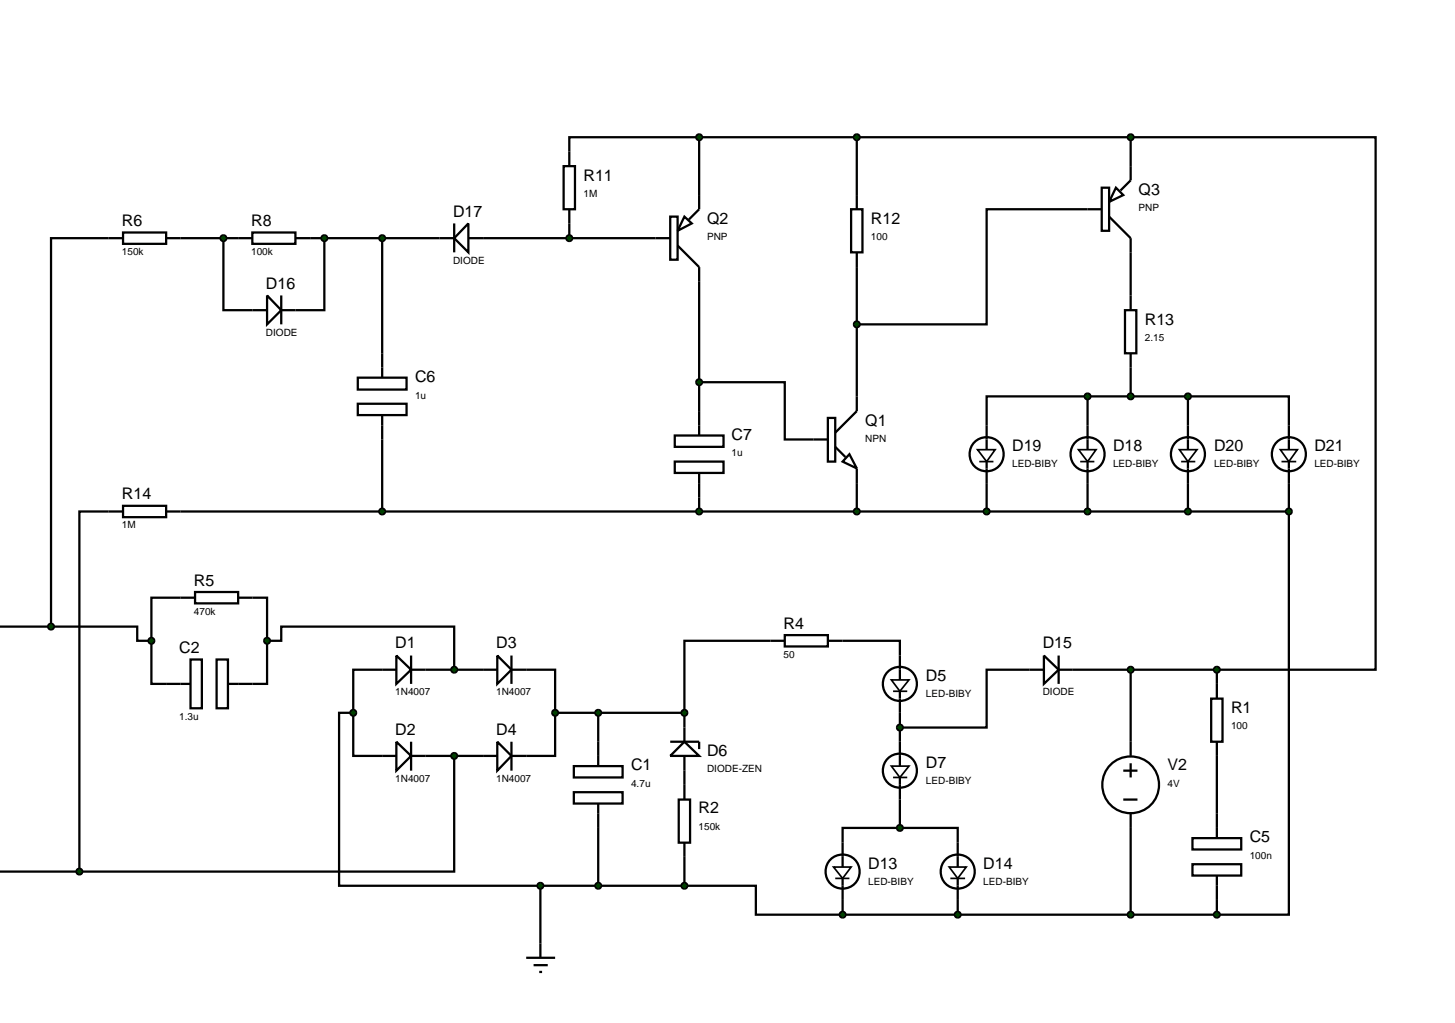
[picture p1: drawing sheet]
<svg xmlns="http://www.w3.org/2000/svg" width="257mm" height="180mm" viewBox="0 0 257 180" stroke-linecap="round" stroke-linejoin="round" font-family="sans-serif">
<g fill="none" stroke="#000" stroke-width=".4">
<path d="M100.4 39.4v2.6M123.3 24.2h-22.9v2.5M123.3 24.2v10.2M123.3 24.2h76.1M151.1 24.2v10.2M191.8 36.9h-17.8v20.3h-22.9M199.4 24.2h43.2v93.9h-28M199.4 24.2v5.1M19.1 42h-10.1v68.5M31.8 42h10.2M39.4 42v12.7h5.1M54.7 42h22.8"/>
<path d="M57.2 42v12.7h-5.1M67.4 42v20.3M85.2 42h30.4M123.3 49.6v22.9M151.1 47.1v22.8M199.4 44.5v7.6M67.4 77.5v12.7M123.3 67.4h15.1v10.1h5.1M191.8 69.9h-17.8v5.1M191.8 69.9v5.1M191.8 69.9h17.7M199.4 64.8v5.1"/>
<path d="M209.5 69.9h17.8v5.1M209.5 69.9v5.1M19.1 90.2h-5.1v63.5M31.8 90.2h195.5M123.3 87.7v2.5M151.1 85.2v5M174 85.2v5M191.8 85.2v5M209.5 85.2v5M227.3 90.2v71.1h-12.7M227.3 85.2v5M-.1 110.5h9.1"/>
<path d="M9 110.5h15.2v2.5h2.5M26.7 113v7.6h2.6M31.8 105.4h-5.1v7.6M44.5 105.4h2.6v7.6M47.1 113v7.6h-2.6M47.1 113h2.5v-2.5h30.5v7.6M67.4 118.1h-5.1v7.6M75 118.1h12.7M87.7 115.6l2.5 2.5-2.5 2.5zM90.2 118.1h7.7v7.6M90.2 115.6v5M135.9 113h-15.2v12.7"/>
<path d="M148.6 113h10.1v2.6M181.6 118.1h-7.6v10.2h-15.3M189.2 118.1h25.4M199.4 118.1v12.7M214.6 118.1v2.5M62.3 125.7v7.6h7.6M62.3 125.7h-2.5v30.5h35.5M69.9 130.8l2.6 2.5-2.6 2.6zM72.5 133.3h15.2M72.5 130.8v5.1M80.1 133.3v20.4h-66.1M87.7 130.8l2.5 2.5-2.5 2.6z"/>
<path d="M90.2 130.8v5.1M97.9 125.7v7.6h-7.7M97.9 125.7h22.8M101.2 135.1h8.6v2h-8.6zM101.2 139.7h8.6v2h-8.6zM105.5 125.7v9.4M120.7 125.7v2.6M120.7 135.9v2.5M158.7 125.7v5.1M214.6 133.3v10.2M-.1 153.7h14.1M95.3 156.2v10.2"/>
<path d="M95.3 156.2h25.4M105.5 141.7v14.5M120.7 156.2h12.6v5.1h15.3M120.7 151.1v5.1M148.6 158.7v2.6M158.7 146h-10.1v2.6M158.7 146h10.2v2.6M158.7 141v5M168.9 158.7v2.6M199.4 146v15.3M214.6 158.7v2.6M148.6 161.3h66"/>
</g>
<path d="M97.5 125.4l.4-.2-.5 .5zM97.9 125.2l.4 .2 .1 .3zM98.4 125.7l-.2 .4-.3 .1zM97.4 125.7l.5 .5-.3-.1z" fill="#004000" stroke="#000" stroke-width=".4"/>
<path d="M97.4 125.7l.5-.5 .5 .5-.5 .5z" fill="#004000"/>
<path d="M31.8 105.4h2.6M33.6 116.3h2v8.6h-2zM34.4 104.4h7.6v2h-7.6zM38.2 116.3h2v8.6h-2zM42 105.4h2.5M29.3 120.6h4.3M40.2 120.6h4.3" fill="none" stroke="#000" stroke-width=".4"/>
<path d="M46.7 112.7l.4-.2-.5 .5zM47.1 112.5l.4 .2 .1 .3zM47.1 113.5l.5-.5-.2 .4zM46.6 113l.5 .5-.3-.1z" fill="#004000" stroke="#000" stroke-width=".4"/>
<path d="M46.6 113l.5-.5 .5 .5-.5 .5z" fill="#004000"/>
<path d="M67.4 118.1h2.5M69.9 115.6l2.6 2.5-2.6 2.5zM72.5 115.6v5M72.5 118.1h2.5" fill="none" stroke="#000" stroke-width=".4"/>
<g fill="#004000" stroke="#000" stroke-width=".4">
<path d="M79.8 117.7l.3-.1-.5 .5zM80.1 117.6l.3 .1 .2 .4zM80.1 118.6l.5-.5-.2 .4zM79.6 118.1l.5 .5-.4-.2z"/>
<path d="M61.9 125.4l.4-.2-.5 .5zM62.3 125.2l.4 .2 .1 .3zM62.3 126.2l.5-.5-.2 .4zM61.8 125.7l.5 .5-.3-.1z"/>
</g>
<g fill="#004000">
<path d="M80.1 117.6l.5 .5-.5 .5-.5-.5z"/>
<path d="M61.8 125.7l.5-.5 .5 .5-.5 .5z"/>
</g>
<path d="M92.8 168.9h5.1M94.1 170.2h2.5M95.1 171.4h.5M95.3 166.4v2.5" fill="none" stroke="#000" stroke-width=".4"/>
<g fill="#004000" stroke="#000" stroke-width=".4">
<path d="M79.8 132.9l.3-.1-.5 .5zM80.1 132.8l.3 .1 .2 .4zM80.6 133.3l-.2 .4-.3 .1zM79.6 133.3l.5 .5-.4-.2z"/>
<path d="M26.3 112.7l.4-.2-.5 .5zM26.7 112.5l.4 .2 .1 .3zM26.7 113.5l.5-.5-.2 .4zM26.2 113l.5 .5-.3-.1z"/>
<path d="M95 155.8l.3-.1-.5 .5zM95.3 155.7l.4 .2 .1 .3zM95.8 156.2l-.2 .4-.3 .1zM94.8 156.2l.5 .5-.3-.1z"/>
<path d="M105.2 155.8l.3-.1-.5 .5zM105.5 155.7l.3 .1 .2 .4zM106 156.2l-.2 .4-.3 .1zM105 156.2l.5 .5-.3-.1z"/>
<path d="M105.1 125.4l.4-.2-.5 .5zM105.5 125.2l.3 .1 .2 .4zM106 125.7l-.2 .4-.3 .1zM105 125.7l.5 .5-.3-.1z"/>
</g>
<g fill="#004000">
<path d="M80.1 132.8l.5 .5-.5 .5-.5-.5z"/>
<path d="M26.7 112.5l.5 .5-.5 .5-.5-.5z"/>
<path d="M94.8 156.2l.5-.5 .5 .5-.5 .5z"/>
<path d="M105.5 155.7l.5 .5-.5 .5-.5-.5z"/>
<path d="M105.5 125.2l.5 .5-.5 .5-.5-.5z"/>
</g>
<path d="M118.2 133.3l2.5-2.5 2.6 2.5zM118.2 130.8h5.1v1.3M120.7 128.3v2.5M120.7 133.3v2.6M120.7 138.4v2.6M119.7 141h2v7.6h-2zM120.7 148.6v2.5" fill="none" stroke="#000" stroke-width=".4"/>
<g fill="#004000" stroke="#000" stroke-width=".4">
<path d="M120.3 125.4l.4-.2-.5 .5zM120.7 125.2l.4 .2 .1 .3zM121.2 125.7l-.2 .4-.3 .1zM120.2 125.7l.5 .5-.3-.1z"/>
<path d="M120.4 155.8l.3-.1-.5 .5zM120.7 155.7l.4 .2 .1 .3zM121.2 156.2l-.2 .4-.3 .1zM120.2 156.2l.5 .5-.3-.1z"/>
</g>
<g fill="#004000">
<path d="M120.2 125.7l.5-.5 .5 .5-.5 .5z"/>
<path d="M120.2 156.2l.5-.5 .5 .5-.5 .5z"/>
</g>
<g fill="none" stroke="#000" stroke-width=".4">
<path d="M158.7 115.6v4.3M158.7 121.9v3.8M158.7 130.8v4.3M158.7 137.1v3.9M148.6 148.6v4.3M148.6 154.9v3.8M168.9 148.6v4.3M168.9 154.9v3.8"/>
<circle cx="158.7" cy="135.9" r="3"/>
<circle cx="158.7" cy="120.6" r="3"/>
<circle cx="148.6" cy="153.7" r="3"/>
<circle cx="168.9" cy="153.7" r="3"/>
</g>
<path d="M157.2 119.9h3.1l-1.6 2zM157.2 135.1h3.1l-1.6 2zM157.5 121.9h2.5M157.5 137.1h2.5M147 152.9h3.1l-1.5 2zM147.3 154.9h2.5M167.4 152.9h3l-1.5 2zM167.6 154.9h2.6" fill="none" stroke="#000" stroke-width=".3"/>
<path d="M158.4 145.6l.3-.1-.5 .5zM158.7 145.5l.3 .1 .2 .4zM159.2 146l-.2 .4-.3 .1zM158.2 146l.5 .5-.4-.2z" fill="#004000" stroke="#000" stroke-width=".4"/>
<path d="M158.7 145.5l.5 .5-.5 .5-.5-.5z" fill="#004000"/>
<path d="M213.6 123.2h2v7.6h-2zM214.6 120.6v2.6M214.6 130.8v2.5M210.3 147.8h8.6v2h-8.6zM210.3 152.4h8.6v2h-8.6zM214.6 143.5v4.3M214.6 154.4v4.3" fill="none" stroke="#000" stroke-width=".4"/>
<path d="M168.5 161l.4-.2-.5 .5zM168.9 160.8l.3 .1 .2 .4zM169.4 161.3l-.1 .3-.4 .2zM168.4 161.3l.5 .5-.3-.1z" fill="#004000" stroke="#000" stroke-width=".4"/>
<path d="M168.4 161.3l.5-.5 .5 .5-.5 .5z" fill="#004000"/>
<path d="M135.9 113h2.5M138.4 112h7.6v2h-7.6zM146 113h2.6M181.6 118.1h2.5M184.1 115.6l2.6 2.5-2.6 2.5zM186.7 115.6v5M186.7 118.1h2.5" fill="none" stroke="#000" stroke-width=".4"/>
<g fill="#004000" stroke="#000" stroke-width=".4">
<path d="M148.3 160.9l.3-.1-.5 .5zM148.6 160.8l.3 .1 .2 .4zM148.6 161.8l.5-.5-.2 .4zM148.1 161.3l.5 .5-.4-.2z"/>
<path d="M158.4 127.9l.3-.1-.5 .5zM158.7 127.8l.3 .1 .2 .4zM158.7 128.8l.5-.5-.2 .4zM158.2 128.3l.5 .5-.3-.1z"/>
</g>
<g fill="#004000">
<path d="M148.6 160.8l.5 .5-.5 .5-.5-.5z"/>
<path d="M158.7 127.8l.5 .5-.5 .5-.5-.5z"/>
</g>
<g fill="none" stroke="#000" stroke-width=".4">
<path d="M80.1 39.4v5.1M82.6 39.4v5.1l-2.5-2.5zM99.4 29.3h2v7.6h-2zM100.4 26.7v2.6M100.4 36.9v2.5M118.2 38.2h1.3v7.6h-1.3zM120.7 38.2l1.3 1.2-2.5 1.3zM123.3 34.4v2.5l-1.8 1.8M150.1 36.9h2v7.6h-2zM151.1 34.4v2.5M191.8 36.9h2.5M194.3 33.1h1.3v7.6h-1.3z"/>
<path d="M195.6 38.2l3.8 3.8v2.5M196.8 33.1l1.3 1.3-2.5 1.2zM199.4 29.3v2.5l-1.8 1.8M19.1 42h2.6M21.7 41h7.6v2h-7.6zM29.3 42h2.5M42 42h2.5M44.5 41h7.6v2h-7.6zM44.5 54.7h2.6M47.1 52.1l2.5 2.6-2.5 2.5zM49.6 52.1v5.1M49.6 54.7h2.5"/>
<path d="M52.1 42h2.6M77.5 42h2.6M82.6 42h2.6M115.6 42h2.6M119.5 43.3l3.8 3.8v2.5M151.1 44.5v2.6M198.4 54.7h2v7.6h-2zM199.4 52.1v2.6M63.1 66.6h8.6v2.1h-8.6zM63.1 71.2h8.6v2h-8.6zM67.4 62.3v4.3M67.4 73.2v4.3"/>
<path d="M119 76.8h8.6v2h-8.6zM123.3 72.5v4.3M143.5 77.5h2.5M146 73.7h1.3v7.7h-1.3zM147.3 78.8l1.8 1.8M151.1 69.9v2.6l-3.8 3.8M174 75v4.3M191.8 75v4.3M199.4 62.3v2.5M209.5 75v4.3M227.3 75v4.3M119 81.4h8.6v2h-8.6z"/>
<path d="M123.3 83.4v4.3M149.8 80.1l1.3 2.5-2.5-1.2zM151.1 82.6v2.6M174 81.4v3.8M191.8 81.4v3.8M209.5 81.4v3.8M227.3 81.4v3.8"/>
<circle cx="174" cy="80.1" r="3"/>
<circle cx="191.8" cy="80.1" r="3"/>
<circle cx="209.5" cy="80.1" r="3"/>
<circle cx="227.3" cy="80.1" r="3"/>
</g>
<path d="M172.4 79.3h3.1l-1.5 2.1zM190.2 79.3h3.1l-1.5 2.1zM208 79.3h3.1l-1.6 2.1zM225.8 79.3h3l-1.5 2.1zM172.7 81.4h2.5M190.5 81.4h2.5M208.3 81.4h2.5M226 81.4h2.6" fill="none" stroke="#000" stroke-width=".3"/>
<g fill="#004000" stroke="#000" stroke-width=".4">
<path d="M209.1 89.9l.4-.2-.5 .5zM209.5 89.7l.3 .1 .2 .4zM209.5 90.7l.5-.5-.2 .4zM209 90.2l.5 .5-.4-.2z"/>
<path d="M191.4 89.9l.4-.2-.5 .5zM191.8 89.7l.4 .2 .1 .3zM192.3 90.2l-.1 .3-.4 .2zM191.3 90.2l.5 .5-.4-.2z"/>
<path d="M209.2 69.5l.3-.1-.5 .5zM209.5 69.4l.4 .2 .1 .3zM209.5 70.4l.5-.5-.2 .4zM209 69.9l.5 .5-.4-.2z"/>
<path d="M191.5 69.5l.3-.1-.5 .5zM191.8 69.4l.4 .2 .1 .3zM192.3 69.9l-.1 .3-.4 .2zM191.3 69.9l.5 .5-.4-.2z"/>
<path d="M199.1 69.5l.3-.1-.5 .5zM199.4 69.4l.4 .2 .1 .3zM199.4 70.4l.5-.5-.2 .4zM198.9 69.9l.5 .5-.4-.2z"/>
<path d="M173.7 89.8l.3-.1-.5 .5zM174 89.7l.3 .1 .2 .4zM174 90.7l.5-.5-.2 .4zM173.5 90.2l.5 .5-.3-.1z"/>
<path d="M150.8 89.8l.3-.1-.5 .5zM151.1 89.7l.3 .1 .2 .4zM151.6 90.2l-.2 .4-.3 .1zM150.6 90.2l.5 .5-.3-.1z"/>
<path d="M122.9 67.1l.4-.2-.5 .5zM123.3 66.9l.3 .1 .2 .4zM123.8 67.4l-.1 .3-.4 .2zM122.8 67.4l.5 .5-.3-.1z"/>
<path d="M150.8 23.8l.3-.1-.5 .5zM151.1 23.7l.3 .1 .2 .4zM151.6 24.2l-.1 .3-.4 .2zM150.6 24.2l.5 .5-.4-.2z"/>
<path d="M122.9 23.9l.4-.2-.5 .5zM123.3 23.7l.3 .1 .2 .4zM123.8 24.2l-.1 .3-.4 .2zM122.8 24.2l.5 .5-.4-.2z"/>
<path d="M100.1 41.6l.3-.1-.5 .5zM100.4 41.5l.3 .1 .2 .4zM100.4 42.5l.5-.5-.2 .4zM99.9 42l.5 .5-.4-.2z"/>
<path d="M122.9 89.9l.4-.2-.5 .5zM123.3 89.7l.3 .1 .2 .4zM123.8 90.2l-.2 .4-.3 .1zM122.8 90.2l.5 .5-.3-.1z"/>
<path d="M39 41.7l.4-.2-.5 .5zM39.4 41.5l.4 .2 .1 .3zM39.4 42.5l.5-.5-.1 .3zM38.9 42l.5 .5-.4-.2z"/>
<path d="M56.8 41.7l.4-.2-.5 .5zM57.2 41.5l.4 .2 .1 .3zM57.2 42.5l.5-.5-.1 .3zM56.7 42l.5 .5-.3-.1z"/>
<path d="M67 41.7l.4-.2-.5 .5zM67.4 41.5l.3 .1 .2 .4zM67.4 42.5l.5-.5-.2 .4zM66.9 42l.5 .5-.4-.2z"/>
</g>
<g fill="#004000">
<path d="M209 90.2l.5-.5 .5 .5-.5 .5z"/>
<path d="M191.3 90.2l.5-.5 .5 .5-.5 .5z"/>
<path d="M209.5 69.4l.5 .5-.5 .5-.5-.5z"/>
<path d="M191.8 69.4l.5 .5-.5 .5-.5-.5z"/>
<path d="M199.4 69.4l.5 .5-.5 .5-.5-.5z"/>
<path d="M173.5 90.2l.5-.5 .5 .5-.5 .5z"/>
<path d="M150.6 90.2l.5-.5 .5 .5-.5 .5z"/>
<path d="M122.8 67.4l.5-.5 .5 .5-.5 .5z"/>
<path d="M150.6 24.2l.5-.5 .5 .5-.5 .5z"/>
<path d="M122.8 24.2l.5-.5 .5 .5-.5 .5z"/>
<path d="M100.4 41.5l.5 .5-.5 .5-.5-.5z"/>
<path d="M122.8 90.2l.5-.5 .5 .5-.5 .5z"/>
<path d="M38.9 42l.5-.5 .5 .5-.5 .5z"/>
<path d="M56.7 42l.5-.5 .5 .5-.5 .5z"/>
<path d="M67.4 41.5l.5 .5-.5 .5-.5-.5z"/>
</g>
<path d="M19.1 90.2h2.6M21.7 89.2h7.6v2h-7.6zM29.3 90.2h2.5" fill="none" stroke="#000" stroke-width=".4"/>
<g fill="#004000" stroke="#000" stroke-width=".4">
<path d="M67 89.9l.4-.2-.5 .5zM67.4 89.7l.3 .1 .2 .4zM67.4 90.7l.5-.5-.2 .4zM66.9 90.2l.5 .5-.3-.1z"/>
<path d="M150.8 56.8l.3-.1-.5 .5zM151.1 56.7l.4 .2 .1 .3zM151.6 57.2l-.1 .3-.4 .2zM150.6 57.2l.5 .5-.4-.2z"/>
<path d="M8.6 110.2l.4-.2-.5 .5zM9 110l.4 .2 .1 .3zM9.5 110.5l-.1 .3-.4 .2zM8.5 110.5l.5 .5-.3-.1z"/>
<path d="M226.9 89.9l.4-.2-.5 .5zM227.3 89.7l.4 .2 .1 .3zM227.8 90.2l-.1 .3-.4 .2zM226.8 90.2l.5 .5-.4-.2z"/>
<path d="M214.2 161l.4-.2-.5 .5zM214.6 160.8l.4 .2 .1 .3zM215.1 161.3l-.1 .3-.4 .2zM214.1 161.3l.5 .5-.4-.2z"/>
<path d="M199 23.9l.4-.2-.5 .5zM199.4 23.7l.3 .1 .2 .4zM199.9 24.2l-.1 .3-.4 .2zM198.9 24.2l.5 .5-.4-.2z"/>
<path d="M214.3 117.7l.3-.1-.5 .5zM214.6 117.6l.4 .2 .1 .3zM215.1 118.1l-.1 .3-.4 .2zM214.1 118.1l.5 .5-.4-.2z"/>
<path d="M13.6 153.4l.4-.2-.5 .5zM14 153.2l.4 .2 .1 .3zM14.5 153.7l-.1 .3-.4 .2zM13.5 153.7l.5 .5-.3-.1z"/>
</g>
<g fill="#004000">
<path d="M66.9 90.2l.5-.5 .5 .5-.5 .5z"/>
<path d="M151.1 56.7l.5 .5-.5 .5-.5-.5z"/>
<path d="M8.5 110.5l.5-.5 .5 .5-.5 .5z"/>
<path d="M226.8 90.2l.5-.5 .5 .5-.5 .5z"/>
<path d="M214.6 160.8l.5 .5-.5 .5-.5-.5z"/>
<path d="M198.9 24.2l.5-.5 .5 .5-.5 .5z"/>
<path d="M214.6 117.6l.5 .5-.5 .5-.5-.5z"/>
<path d="M13.5 153.7l.5-.5 .5 .5-.5 .5z"/>
</g>
<g fill="none" stroke="#000" stroke-width=".4">
<path d="M198.1 135.9h2.5M199.4 130.8v2.5M199.4 134.6v2.5M198.1 141h2.5M199.4 143.5v2.5"/>
<circle cx="199.4" cy="138.4" r="5"/>
</g>
<g fill="#004000" stroke="#000" stroke-width=".4">
<path d="M199.1 117.7l.3-.1-.5 .5zM199.4 117.6l.4 .2 .1 .3zM199.4 118.6l.5-.5-.2 .4zM198.9 118.1l.5 .5-.3-.1z"/>
<path d="M199 161l.4-.2-.5 .5zM199.4 160.8l.3 .1 .2 .4zM199.9 161.3l-.1 .3-.4 .2zM198.9 161.3l.5 .5-.4-.2z"/>
</g>
<g fill="#004000">
<path d="M199.4 117.6l.5 .5-.5 .5-.5-.5z"/>
<path d="M198.9 161.3l.5-.5 .5 .5-.5 .5z"/>
</g>
<g font-size="2.8">
<text x="102.9" y="31.9">R11</text>
<text x="200.8" y="34.4">Q3</text>
<text x="21.5" y="39.9">R6</text>
<text x="44.3" y="39.9">R8</text>
<text x="79.9" y="38.3">D17</text>
<text x="124.7" y="39.5">Q2</text>
<text x="153.6" y="39.5">R12</text>
<text x="46.9" y="51">D16</text>
<text x="201.9" y="57.3">R13</text>
<text x="73.2" y="67.4">C6</text>
<text x="129" y="77.6">C7</text>
<text x="152.6" y="75.1">Q1</text>
<text x="178.5" y="79.6">D19</text>
<text x="196.3" y="79.6">D18</text>
<text x="214.1" y="79.6">D20</text>
<text x="231.8" y="79.6">D21</text>
<text x="21.5" y="88.1">R14</text>
<text x="34.2" y="103.3">R5</text>
<text x="138.2" y="110.9">R4</text>
<text x="31.6" y="115.2">C2</text>
<text x="69.7" y="114.4">D1</text>
<text x="87.5" y="114.4">D3</text>
<text x="183.9" y="114.4">D15</text>
<text x="163.3" y="120.2">D5</text>
<text x="217.1" y="125.8">R1</text>
<text x="69.7" y="129.7">D2</text>
<text x="87.5" y="129.7">D4</text>
<text x="111.3" y="135.9">C1</text>
<text x="124.7" y="133.4">D6</text>
<text x="163.3" y="135.4">D7</text>
<text x="205.9" y="135.9">V2</text>
<text x="123.2" y="143.5">R2</text>
<text x="220.4" y="148.6">C5</text>
<text x="153.1" y="153.2">D13</text>
<text x="173.4" y="153.2">D14</text>
</g>
<g font-size="1.8">
<text x="102.9" y="34.7">1M</text>
<text x="200.8" y="37.2">PNP</text>
<text x="21.5" y="45">150k</text>
<text x="44.3" y="45">100k</text>
<text x="79.9" y="46.5">DIODE</text>
<text x="124.7" y="42.3">PNP</text>
<text x="153.6" y="42.3">100</text>
<text x="46.9" y="59.2">DIODE</text>
<text x="201.9" y="60.1">2.15</text>
<text x="73.2" y="70.3">1u</text>
<text x="152.6" y="77.9">NPN</text>
<text x="129" y="80.4">1u</text>
<text x="178.5" y="82.4">LED-BIBY</text>
<text x="196.3" y="82.4">LED-BIBY</text>
<text x="214.1" y="82.4">LED-BIBY</text>
<text x="231.8" y="82.4">LED-BIBY</text>
<text x="21.5" y="93.2">1M</text>
<text x="34.2" y="108.4">470k</text>
<text x="138.2" y="116">50</text>
<text x="69.7" y="122.6">1N4007</text>
<text x="87.5" y="122.6">1N4007</text>
<text x="163.3" y="123">LED-BIBY</text>
<text x="183.9" y="122.6">DIODE</text>
<text x="31.6" y="127">1.3u</text>
<text x="217.1" y="128.6">100</text>
<text x="69.7" y="137.9">1N4007</text>
<text x="87.5" y="137.9">1N4007</text>
<text x="124.7" y="136.2">DIODE-ZEN</text>
<text x="111.3" y="138.7">4.7u</text>
<text x="163.3" y="138.2">LED-BIBY</text>
<text x="205.9" y="138.7">4V</text>
<text x="123.2" y="146.4">150k</text>
<text x="153.1" y="156">LED-BIBY</text>
<text x="173.4" y="156">LED-BIBY</text>
<text x="220.4" y="151.4">100n</text>
</g>
</svg>
